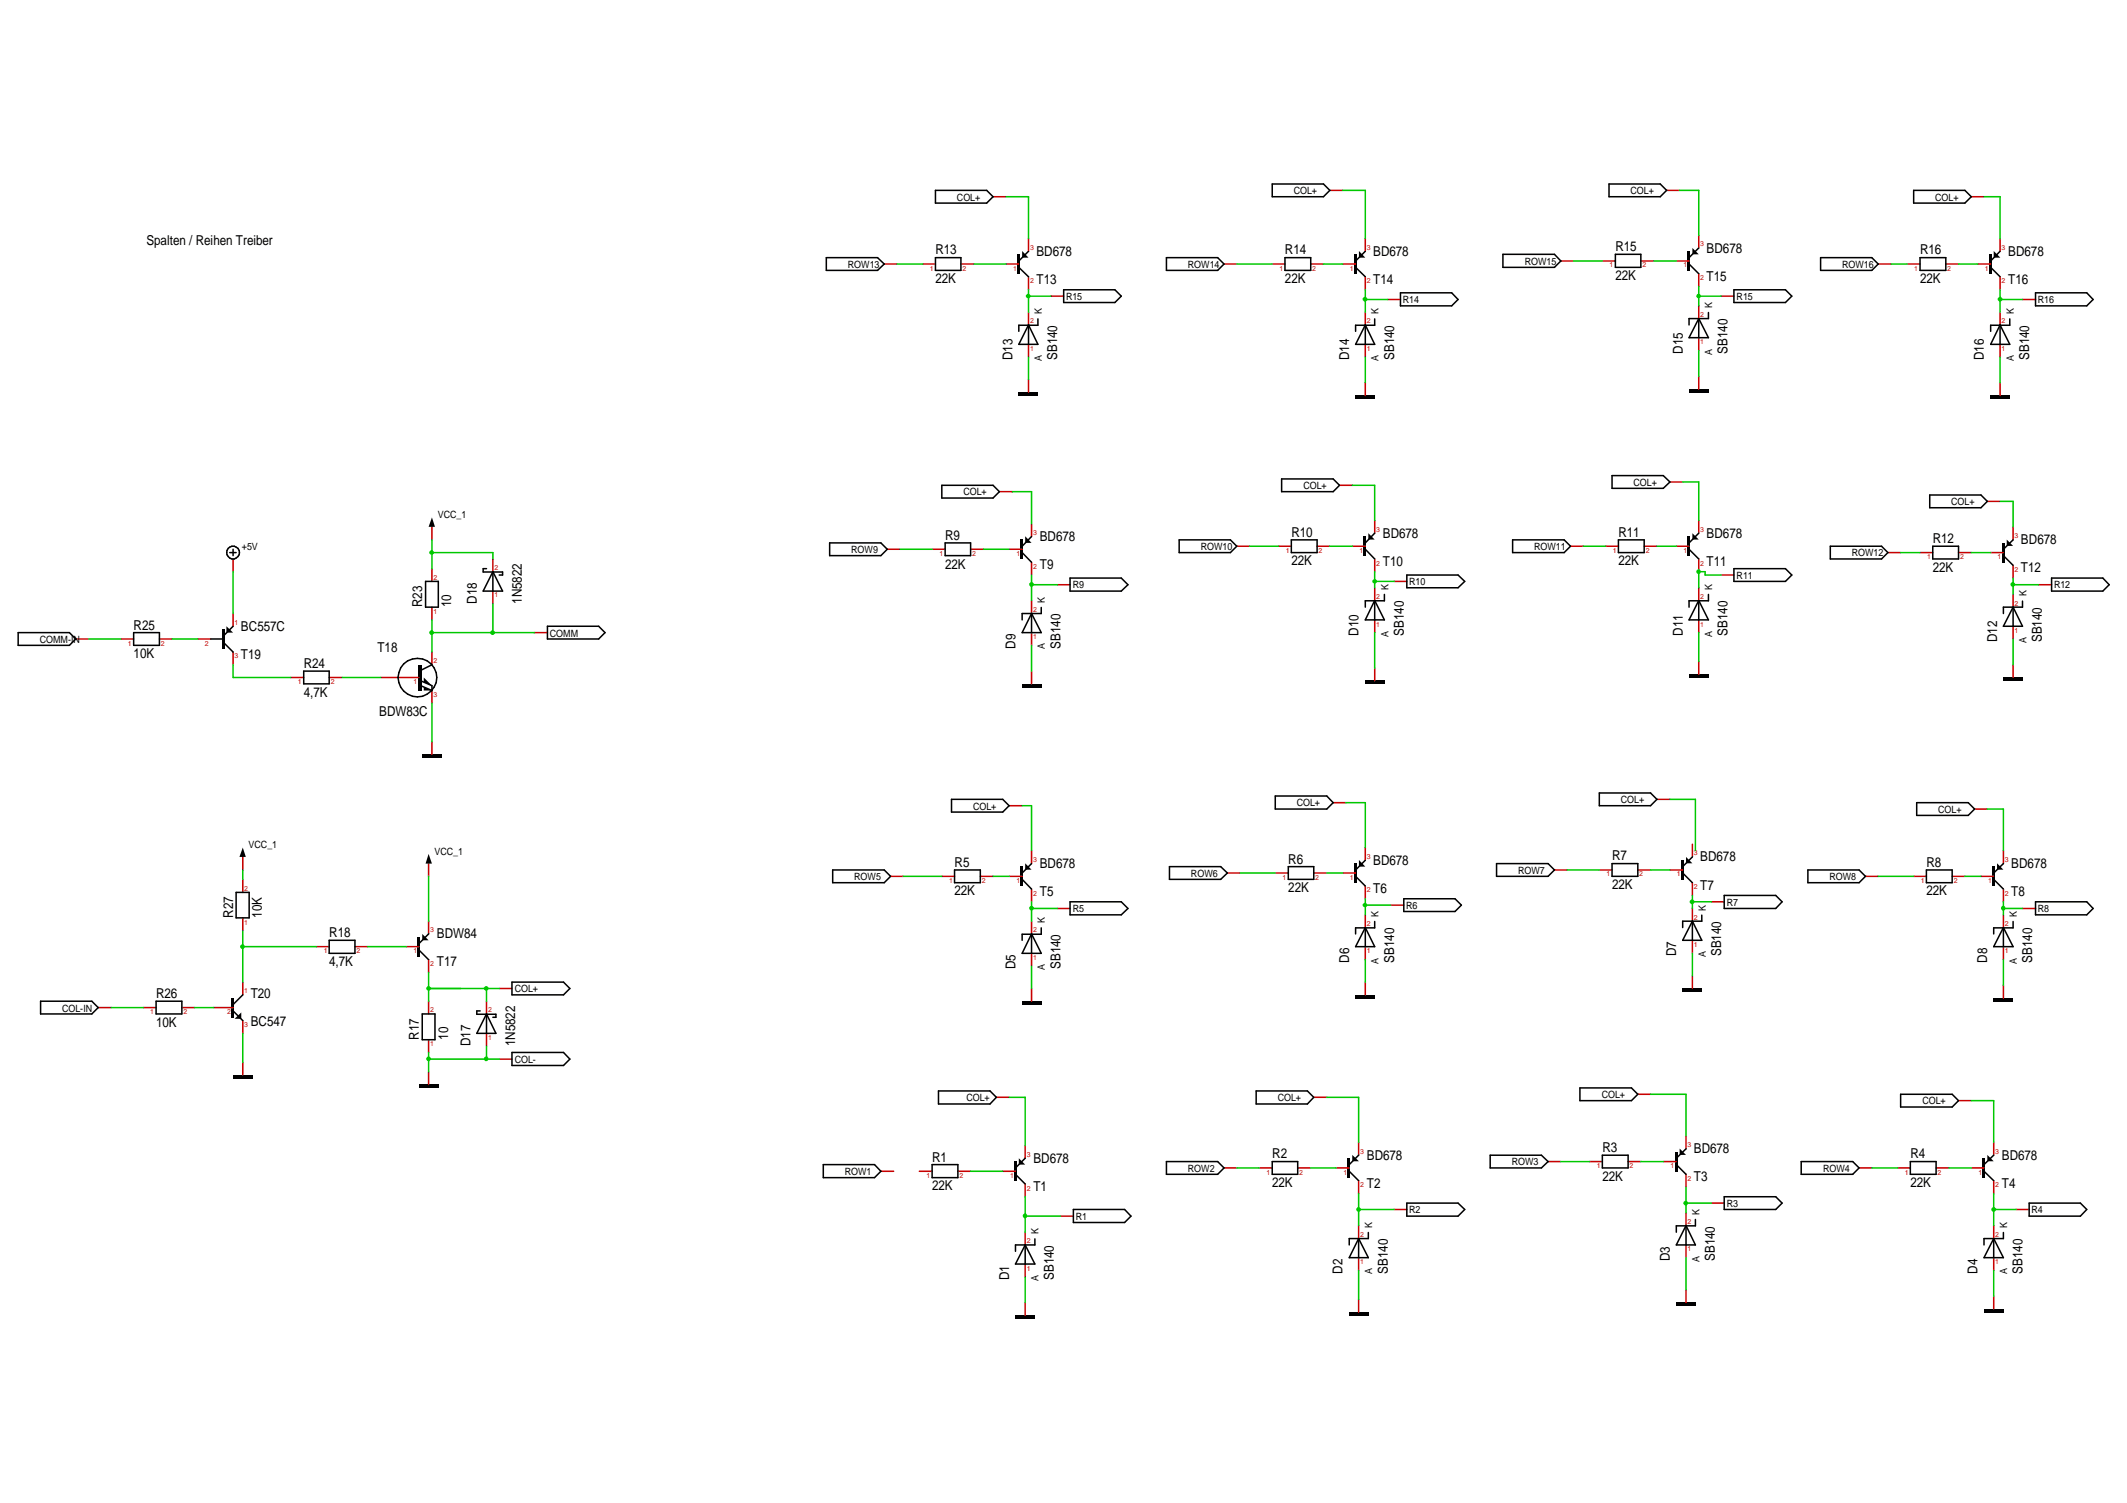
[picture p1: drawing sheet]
<svg xmlns="http://www.w3.org/2000/svg" width="297mm" height="210mm" viewBox="0 0 297 210" stroke-linecap="round" stroke-linejoin="round" font-family="sans-serif">
<path d="M33.9 119.7v1.8" fill="none" stroke="#c80000" stroke-width=".21"/>
<path d="M33.9 118.4l.4 1.3h-.9z" fill="#000001"/>
<path d="M10.6 89.2h1.8M33.9 122.8v1.8M33.9 128.2v1.8M13.7 140.7h1.8" fill="none" stroke="#c80000" stroke-width=".21"/>
<path d="M2.5 88.3h7.2l.9 .9-.9 .9h-7.2zM5.7 139.8h7.1l.9 .9-.9 .9h-7.1zM33 124.6h1.8v3.6h-1.8z" fill="none" stroke="#000001" stroke-width=".21"/>
<path d="M32.6 150.1h2.6v.5h-2.6z" fill-rule="evenodd" fill="#000001"/>
<path d="M32.6 78.1v1.7M16.9 89.2h1.8M22.3 89.2h1.7M33.9 137.2v1.7M20 140.7h1.8M25.4 140.7h1.8M29.8 140.7h2.8M33.9 142.5v1.8M33.9 148.3v1.8" fill="none" stroke="#c80000" stroke-width=".21"/>
<g fill="none" stroke="#000001" stroke-width=".21">
<path d="M32.1 77.2h.9M32.6 76.7v.9M18.7 88.3h3.6v1.8h-3.6zM21.8 139.8h3.6v1.8h-3.6z"/>
<circle cx="32.5" cy="77.2" r=".9"/>
</g>
<path d="M32.5 139.4v2.7" fill="none" stroke="#000001" stroke-width=".34"/>
<path d="M32.8 142.3l.9-.9v.9z" fill="#000001"/>
<path d="M33.9 138.9l-1.3 1.4M32.6 141.2l1.3 1.3" fill="none" stroke="#000001" stroke-width=".21"/>
<path d="M31.2 87.9v2.7" fill="none" stroke="#000001" stroke-width=".34"/>
<path d="M27.6 89.2h1.8M32.6 85.7v1.8M32.6 91.1v1.7" fill="none" stroke="#c80000" stroke-width=".21"/>
<path d="M31.6 87.5l1 .8h-1z" fill="#000001"/>
<path d="M29.4 89.2h1.8M31.2 89.7l1.4 1.4M32.6 87.5l-1.4 1.3M76.5 87.5h7.1l.9 .8-.9 .9h-7.1z" fill="none" stroke="#000001" stroke-width=".21"/>
<path d="M60.3 73.6v1.8M74.6 88.3h1.9" fill="none" stroke="#c80000" stroke-width=".21"/>
<g fill="#000001">
<path d="M60.3 72.3l.4 1.3h-.8z"/>
<path d="M59 105.4h2.7v.4h-2.7z" fill-rule="evenodd"/>
</g>
<path d="M60.3 79.4v1.8M68.8 78.1v1.7M40.6 94.6h1.8M46 94.6h1.8M60.3 84.8v1.8M68.8 82.5v1.8M60.3 103.6v1.8" fill="none" stroke="#c80000" stroke-width=".21"/>
<path d="M67.9 79.4h-.4v.5h2.7v.4h-.5M68.8 79.8l1.4 2.7h-2.7zM68.8 79.8v2.7M42.4 93.7h3.6v1.8h-3.6zM59.4 81.2h1.8v3.6h-1.8z" fill="none" stroke="#000001" stroke-width=".21"/>
<path d="M58.3 92.8h.6v3.6h-.6z" fill-rule="evenodd" fill="#000001"/>
<path d="M53.2 94.6h5.3M60.3 91.1v1.7M60.3 96.4v1.8" fill="none" stroke="#c80000" stroke-width=".21"/>
<circle cx="58.3" cy="94.6" r="2.71" fill="none" stroke="#000001" stroke-width=".21"/>
<g fill="#000001">
<path d="M59.2 96l1.1 .4h-1.1z"/>
<path d="M59.2 94.6l1.1 1.2-1.1-.5z"/>
</g>
<path d="M58.8 95.1l1.5 .7v.6l-1.5-.6M60.3 92.8l-1.4 .8M46 131.3h3.6v1.8h-3.6zM71.5 147h7.2l.9 .9-.9 .9h-7.2z" fill="none" stroke="#000001" stroke-width=".21"/>
<path d="M44.2 132.2h1.8M49.6 132.2h1.7M59.9 120.6v1.8M69.7 147.9h1.8" fill="none" stroke="#c80000" stroke-width=".21"/>
<path d="M59.9 119.3l.4 1.3h-.9z" fill="#000001"/>
<g fill="none" stroke="#c80000" stroke-width=".21">
<path d="M123.5 36.9h1.8M138.7 27.5h1.8M170.9 36.9h1.8M185.7 26.6h1.8M218 36.4h1.7M232.7 26.6h1.8M262.3 36.9h1.8M275.3 27.5h1.8M146.8 41.4h1.7M193.8 41.8h1.8M240.4 41.4h1.7M282.4 41.8h1.9"/>
<path d="M123.9 76.7h1.8M139.6 68.7h1.8M172.7 76.3h1.8M187.1 67.8h1.7M219.3 76.3h1.8M233.2 67.3h1.8M263.6 77.2h1.8M277.5 70h1.8M147.7 81.7h1.7M194.7 81.2h1.8M240.4 80.3h1.7M284.7 81.7h1.8"/>
<path d="M140.9 112.5h1.8M186.2 112.1h1.8M231.4 111.6h1.8M275.8 113h1.7M59.9 139.8v1.8M67.9 139.8v1.8M69.7 138h1.8M124.4 122.4h1.7M147.7 126.9h1.7M171.4 121.9h1.8M194.2 126.4h1.8M217.1 121.5h1.8"/>
<path d="M239 125.9h1.8M260.5 122.4h1.8M282.4 126.9h1.9M59.9 145.2v1.8M67.9 144.3v1.8M139.1 153.2h1.8M183.5 153.2h1.8M228.7 152.8h1.8M273.5 153.7h1.8M123 163.6h1.8M148.1 169.8h1.8M170.9 163.1h1.8"/>
<path d="M194.7 168.9h1.8M216.2 162.2h1.8M239 168h1.8M259.6 163.1h1.8M281.6 168.9h1.8"/>
</g>
<g fill="none" stroke="#000001" stroke-width=".21">
<path d="M115.4 36h7.2l.9 .9-.9 .9h-7.2zM130.6 26.6h7.2l.9 .9-.9 .9h-7.2zM162.9 36h7.1l.9 .9-.9 .9h-7.1zM177.7 25.7h7.1l.9 .9-.9 .9h-7.1zM209.9 35.5h7.2l.9 .9-.9 .9h-7.2zM224.7 25.7h7.2l.8 .9-.8 .9h-7.2zM254.3 36h7.1l.9 .9-.9 .9h-7.1zM267.2 26.6h7.2l.9 .9-.9 .9h-7.2zM148.5 40.5h7.2l.9 .9-.9 .8h-7.2zM195.6 40.9h7.1l.9 .9-.9 .9h-7.1zM242.1 40.5h7.2l.9 .9-.9 .8h-7.2zM284.3 40.9h7.1l.9 .9-.9 .9h-7.1z"/>
<path d="M115.9 75.8h7.1l.9 .9-.9 .9h-7.1zM131.5 67.8h7.2l.9 .9-.9 .9h-7.2zM164.7 75.4h7.1l.9 .9-.9 .9h-7.1zM179 66.9h7.2l.9 .9-.9 .9h-7.2zM211.2 75.4h7.2l.9 .9-.9 .9h-7.2zM225.1 66.4h7.2l.9 .9-.9 .9h-7.2zM242.1 79.4h7.2l.9 .9-.9 .9h-7.2zM255.6 76.3h7.2l.8 .9-.8 .9h-7.2zM269.5 69.1h7.1l.9 .9-.9 .9h-7.1zM149.4 80.7h7.2l.9 1-.9 .8h-7.2zM196.5 80.3h7.1l1 .9-1 .9h-7.1zM286.5 80.7h7.2l.9 1-.9 .8h-7.2z"/>
<path d="M132.9 111.6h7.1l.9 .9-.9 .9h-7.1zM178.1 111.2h7.2l.9 .9-.9 .9h-7.2zM223.3 110.7h7.2l.9 .9-.9 .9h-7.2zM267.7 112.1h7.2l.9 .9-.9 .9h-7.2zM71.5 137.2h7.2l.9 .8-.9 .9h-7.2zM116.3 121.5h7.2l.9 .9-.9 .9h-7.2zM149.4 125.9h7.2l.9 1-.9 .9h-7.2zM163.3 121h7.2l.9 .9-.9 .9h-7.2zM196 125.5h7.2l.9 .9-.9 .9h-7.2zM209 120.6h7.2l.9 .9-.9 .9h-7.2zM240.8 125.1h7.2l.9 .8-.9 1h-7.2zM252.5 121.5h7.1l.9 .9-.9 .9h-7.1z"/>
<path d="M284.3 125.9h7.1l.9 1-.9 .9h-7.1zM59 141.6h1.7v3.6h-1.7zM67.1 141.2h-.5v.4h2.7v.5h-.5M67.9 141.6l1.4 2.7h-2.7zM67.9 141.6v2.7M131.1 152.4h7.2l.8 .8-.8 1h-7.2zM175.4 152.4h7.2l.9 .8-.9 1h-7.2zM220.6 151.9h7.2l.9 .9-.9 .9h-7.2zM265.4 152.8h7.2l.9 .9-.9 .9h-7.2zM115 162.6h7.1l.9 1-.9 .9h-7.1zM149.9 168.9h7.2l.8 .9-.8 .9h-7.2zM162.9 162.2h7.1l.9 .9-.9 .9h-7.1z"/>
<path d="M196.5 168h7.1l1 .9-1 .9h-7.1zM208.1 161.3h7.2l.9 .9-.9 .9h-7.2zM240.8 167.1h7.2l.9 .9-.9 .9h-7.2zM251.5 162.2h7.2l.9 .9-.9 .9h-7.2zM283.4 168h7.1l.9 .9-.9 .9h-7.1z"/>
</g>
<path d="M58.5 151.5h2.7v.4h-2.7z" fill-rule="evenodd" fill="#000001"/>
<path d="M56.7 132.2h1.8M59.9 128.7v1.7M59.9 134v1.8M59.9 149.7v1.8" fill="none" stroke="#c80000" stroke-width=".21"/>
<path d="M58.5 130.9v2.7" fill="none" stroke="#000001" stroke-width=".34"/>
<path d="M58.5 132.7l1.4 1.3M59.9 130.4l-1.4 1.4" fill="none" stroke="#000001" stroke-width=".21"/>
<path d="M59 130.4l.9 .9h-.9z" fill="#000001"/>
<g fill="none" stroke="#c80000" stroke-width=".21">
<path d="M128.9 36.9h1.7M134.2 36.9h1.8M177.7 36.9h1.7M183 36.9h1.8M223.8 36.4h1.8M229.1 36.4h1.9M266.4 36.9h1.7M271.7 36.9h1.8M130.2 76.7h1.8M135.5 76.7h1.9M178.6 76.3h1.7M183.9 76.3h1.8"/>
<path d="M224.2 76.3h1.8M229.6 76.3h1.8M268.1 77.2h1.8M273.5 77.2h1.8M131.5 122.4h1.8M136.9 122.4h1.8M178.1 121.9h1.8M183.5 121.9h1.8M223.3 121.5h1.8M228.7 121.5h1.8M267.2 122.4h1.8M272.6 122.4h1.8"/>
<path d="M128.4 163.6h1.8M133.8 163.6h1.7M175.8 163.1h1.9M181.2 163.1h1.8M222 162.2h1.8M227.4 162.2h1.7M265 163.1h1.8M270.4 163.1h1.8"/>
</g>
<g fill="none" stroke="#000001" stroke-width=".21">
<path d="M130.6 36h3.6v1.8h-3.6zM179.4 36h3.6v1.8h-3.6zM225.6 35.5h3.5v1.8h-3.5zM268.1 36h3.6v1.8h-3.6zM132 75.8h3.5v1.8h-3.5zM180.3 75.4h3.6v1.8h-3.6zM226 75.4h3.6v1.8h-3.6zM269.9 76.3h3.6v1.8h-3.6zM133.3 121.5h3.6v1.8h-3.6zM179.9 121h3.6v1.8h-3.6zM225.1 120.6h3.6v1.8h-3.6zM269 121.5h3.6v1.8h-3.6z"/>
<path d="M130.2 162.6h3.6v1.9h-3.6zM177.7 162.2h3.5v1.8h-3.5zM223.8 161.3h3.6v1.8h-3.6zM266.8 162.2h3.6v1.8h-3.6z"/>
</g>
<path d="M141.8 183.7h2.7v.4h-2.7z" fill-rule="evenodd" fill="#000001"/>
<path d="M143.2 181.9v1.8M189.7 181.5v1.8" fill="none" stroke="#c80000" stroke-width=".21"/>
<path d="M188.4 183.5h2.7" fill="none" stroke="#000001" stroke-width=".42"/>
<path d="M234.1 181.9h2.7v.5h-2.7z" fill-rule="evenodd" fill="#000001"/>
<path d="M235.5 180.1v1.8" fill="none" stroke="#c80000" stroke-width=".21"/>
<path d="M277.1 182.8h2.7v.5h-2.7z" fill-rule="evenodd" fill="#000001"/>
<path d="M279.3 53.4v1.8M278.4 181v1.8" fill="none" stroke="#c80000" stroke-width=".21"/>
<path d="M278 55.5h2.7" fill="none" stroke="#000001" stroke-width=".42"/>
<path d="M279.8 94.6h2.6v.5h-2.6z" fill-rule="evenodd" fill="#000001"/>
<path d="M281.1 92.8v1.8M236.3 136.3v1.7M279.8 137.6v1.8" fill="none" stroke="#c80000" stroke-width=".21"/>
<path d="M235 138.3h2.7M278.4 139.6h2.7" fill="none" stroke="#000001" stroke-width=".42"/>
<path d="M189.3 138.9h2.7v.5h-2.7z" fill-rule="evenodd" fill="#000001"/>
<path d="M190.7 137.2v1.7" fill="none" stroke="#c80000" stroke-width=".21"/>
<path d="M142.7 139.8h2.7v.5h-2.7z" fill-rule="evenodd" fill="#000001"/>
<path d="M192 93.3v1.8M237.2 92.4v1.8M144.1 138v1.8" fill="none" stroke="#c80000" stroke-width=".21"/>
<path d="M190.7 95.3h2.6M235.9 94.4h2.7" fill="none" stroke="#000001" stroke-width=".42"/>
<path d="M142.7 95.5h2.7v.5h-2.7z" fill-rule="evenodd" fill="#000001"/>
<path d="M190.7 53.4v1.8M237.2 52.5v1.9M144.1 93.7v1.8" fill="none" stroke="#c80000" stroke-width=".21"/>
<path d="M189.3 55.5h2.7M235.9 54.6h2.7" fill="none" stroke="#000001" stroke-width=".42"/>
<path d="M142.3 54.8h2.6v.4h-2.6z" fill-rule="evenodd" fill="#000001"/>
<g fill="none" stroke="#c80000" stroke-width=".21">
<path d="M276.2 36.9h1.8M279.3 33.3v1.8M279.3 38.7v1.8M143.6 43.6v1.8M143.6 48.1v1.8M143.6 53v1.8M190.7 43.6v1.8M190.7 48.1v1.8M237.2 42.7v1.8M237.2 47.2v1.8M279.3 43.6v1.8M279.3 48.1v1.8"/>
<path d="M144.1 83.9v1.8M144.1 88.3v1.8M192 82.1v1.8M192 86.6v1.7M237.2 82.1v1.8M237.2 86.6v1.7M281.1 83v1.8M281.1 87.5v1.7M144.1 128.7v1.7M144.1 133.1v1.8M190.7 127.8v1.7M190.7 132.2v1.8"/>
<path d="M236.3 126.9v1.8M236.3 131.3v1.8M279.8 127.8v1.7M279.8 132.2v1.8M143.2 172.1v1.8M143.2 176.5v1.9M189.7 171.2v1.8M189.7 175.6v1.8M235.5 169.4v1.8M235.5 173.9v1.7M278.4 171.2v1.8M278.4 175.6v1.8"/>
</g>
<g fill="none" stroke="#000001" stroke-width=".21">
<path d="M278 37.3l1.3 1.4M279.3 35.1l-1.3 1.3M143.6 45.4l1.3 2.7h-2.6zM143.6 45.4v2.7M144.9 44.5v.9h-2.6v.9M190.7 45.4l1.3 2.7h-2.7zM190.7 45.4v2.7M192 44.5v.9h-2.7v.9M237.2 44.5l1.4 2.7h-2.7zM237.2 44.5v2.7M238.6 43.6v.9h-2.7v.9M279.3 45.4l1.4 2.7h-2.7z"/>
<path d="M279.3 45.4v2.7M280.7 44.5v.9h-2.7v.9M144.1 85.7l1.3 2.6h-2.7zM144.1 85.7v2.6M145.4 84.8v.9h-2.7v.9M192 83.9v2.7M192 83.9l1.3 2.7h-2.6zM193.3 83v.9h-2.6v.9M237.2 83.9v2.7M237.2 83.9l1.4 2.7h-2.7zM238.6 83v.9h-2.7v.9M281.1 84.8l1.3 2.7h-2.6z"/>
<path d="M281.1 84.8v2.7M282.4 83.9v.9h-2.6v.9M144.1 130.4v2.7M144.1 130.4l1.3 2.7h-2.7zM145.4 129.6v.9h-2.7v.8M190.7 129.5v2.7M190.7 129.5l1.3 2.7h-2.7zM192 128.7v.9h-2.7v.8M236.3 128.7l1.4 2.6h-2.7zM236.3 128.7v2.6M237.7 127.8v.9h-2.7v.8M279.8 129.5v2.7"/>
<path d="M279.8 129.5l1.3 2.7h-2.7zM281.1 128.7v.9h-2.7v.8M143.2 173.9l1.3 2.6h-2.7zM143.2 173.9v2.6M144.5 173v.9h-2.7v.9M189.7 173l1.4 2.6h-2.7zM189.7 173v2.6M191.1 172.1v.9h-2.7v.9M235.5 171.2l1.3 2.7h-2.7zM235.5 171.2v2.7M236.8 170.3v.9h-2.7v.9M278.4 173v2.6"/>
<path d="M278.4 173l1.4 2.6h-2.7zM279.8 172.1v.9h-2.7v.9"/>
</g>
<path d="M278 35.5v2.7" fill="none" stroke="#000001" stroke-width=".34"/>
<path d="M278.4 35.1l1 .9h-1z" fill="#000001"/>
<path d="M235.9 35.1v2.7" fill="none" stroke="#000001" stroke-width=".38"/>
<path d="M234.1 36.4h1.8M237.2 32.9v1.7M237.2 38.2v1.8" fill="none" stroke="#c80000" stroke-width=".21"/>
<path d="M235.9 36.9l1.3 1.3M237.2 34.6l-1.3 1.4" fill="none" stroke="#000001" stroke-width=".21"/>
<path d="M236.3 34.6l.9 .9h-.9z" fill="#000001"/>
<path d="M189.3 35.5v2.7" fill="none" stroke="#000001" stroke-width=".34"/>
<path d="M187.5 36.9h1.8M190.7 33.3v1.8M190.7 38.7v1.8" fill="none" stroke="#c80000" stroke-width=".21"/>
<path d="M189.3 37.3l1.4 1.4M190.7 35.1l-1.4 1.3" fill="none" stroke="#000001" stroke-width=".21"/>
<path d="M189.8 35.1l.9 .9h-.9z" fill="#000001"/>
<path d="M142.3 35.5v2.7" fill="none" stroke="#000001" stroke-width=".38"/>
<path d="M140.5 36.9h1.8M143.6 33.3v1.8M143.6 38.7v1.8" fill="none" stroke="#c80000" stroke-width=".21"/>
<path d="M142.3 37.3l1.3 1.4M143.6 35.1l-1.3 1.3" fill="none" stroke="#000001" stroke-width=".21"/>
<path d="M142.7 35.1l.9 .9h-.9z" fill="#000001"/>
<path d="M279.8 75.8v2.7" fill="none" stroke="#000001" stroke-width=".38"/>
<path d="M278 77.2h1.8M281.1 73.6v1.8M281.1 79v1.7" fill="none" stroke="#c80000" stroke-width=".21"/>
<path d="M279.8 77.6l1.3 1.4M281.1 75.4l-1.3 1.3" fill="none" stroke="#000001" stroke-width=".21"/>
<path d="M280.2 75.4l.9 .8h-.9z" fill="#000001"/>
<path d="M235.9 74.9v2.7" fill="none" stroke="#000001" stroke-width=".38"/>
<path d="M234.1 76.3h1.8M237.2 72.7v1.8M237.2 78.1v1.7" fill="none" stroke="#c80000" stroke-width=".21"/>
<path d="M235.9 76.7l1.3 1.4M237.2 74.5l-1.3 1.3" fill="none" stroke="#000001" stroke-width=".21"/>
<path d="M236.3 74.5l.9 .9h-.9z" fill="#000001"/>
<path d="M190.6 74.9v2.7" fill="none" stroke="#000001" stroke-width=".34"/>
<path d="M188.8 76.3h1.9M192 72.7v1.8M192 78.1v1.7" fill="none" stroke="#c80000" stroke-width=".21"/>
<path d="M190.7 76.7l1.3 1.4M192 74.5l-1.3 1.3" fill="none" stroke="#000001" stroke-width=".21"/>
<path d="M191.1 74.5l.9 .9h-.9z" fill="#000001"/>
<path d="M142.7 75.4v2.7" fill="none" stroke="#000001" stroke-width=".34"/>
<path d="M140.9 76.7h1.8M144.1 73.2v1.7M144.1 78.5v1.8" fill="none" stroke="#c80000" stroke-width=".21"/>
<path d="M142.7 77.2l1.4 1.3M144.1 74.9l-1.4 1.4" fill="none" stroke="#000001" stroke-width=".21"/>
<path d="M143.2 74.9l.9 .9h-.9z" fill="#000001"/>
<path d="M278.4 121v2.7" fill="none" stroke="#000001" stroke-width=".34"/>
<path d="M279.8 118.8v1.8M276.6 122.4h1.8M279.8 124.2v1.7" fill="none" stroke="#c80000" stroke-width=".21"/>
<path d="M278.4 122.8l1.4 1.4M279.8 120.6l-1.4 1.3" fill="none" stroke="#000001" stroke-width=".21"/>
<path d="M278.9 120.6l.9 .9h-.9z" fill="#000001"/>
<path d="M235 120.1v2.7" fill="none" stroke="#000001" stroke-width=".38"/>
<path d="M236.3 117.9v1.8M233.2 121.5h1.8M236.3 123.3v1.8" fill="none" stroke="#c80000" stroke-width=".21"/>
<path d="M236.3 119.7l-1.3 1.3M235 121.9l1.3 1.4" fill="none" stroke="#000001" stroke-width=".21"/>
<path d="M235.5 119.7l.8 .9h-.8z" fill="#000001"/>
<path d="M189.3 120.6v2.7" fill="none" stroke="#000001" stroke-width=".34"/>
<path d="M190.7 118.4v1.7M187.5 121.9h1.8M190.7 123.7v1.8" fill="none" stroke="#c80000" stroke-width=".21"/>
<path d="M189.3 122.4l1.4 1.3M190.7 120.1l-1.4 1.4" fill="none" stroke="#000001" stroke-width=".21"/>
<path d="M189.8 120.1l.9 .9h-.9z" fill="#000001"/>
<path d="M142.7 121v2.7" fill="none" stroke="#000001" stroke-width=".34"/>
<path d="M144.1 118.8v1.8M140.9 122.4h1.8M144.1 124.2v1.7" fill="none" stroke="#c80000" stroke-width=".21"/>
<path d="M142.7 122.8l1.4 1.4M144.1 120.6l-1.4 1.3" fill="none" stroke="#000001" stroke-width=".21"/>
<path d="M143.2 120.6l.9 .9h-.9z" fill="#000001"/>
<path d="M277.1 161.8v2.7" fill="none" stroke="#000001" stroke-width=".34"/>
<path d="M278.4 159.5v1.8M275.3 163.1h1.8M278.4 164.9v1.8" fill="none" stroke="#c80000" stroke-width=".21"/>
<path d="M277.1 163.6l1.3 1.3M278.4 161.3l-1.3 1.3" fill="none" stroke="#000001" stroke-width=".21"/>
<path d="M277.5 161.3l.9 .9h-.9z" fill="#000001"/>
<path d="M234.1 160.9v2.7" fill="none" stroke="#000001" stroke-width=".34"/>
<path d="M235.5 158.6v1.8M232.3 162.2h1.8M235.5 164v1.8" fill="none" stroke="#c80000" stroke-width=".21"/>
<path d="M234.1 162.6l1.4 1.4M235.5 160.4l-1.4 1.4" fill="none" stroke="#000001" stroke-width=".21"/>
<path d="M234.6 160.4l.9 .9h-.9z" fill="#000001"/>
<path d="M188.4 161.8v2.7" fill="none" stroke="#000001" stroke-width=".34"/>
<path d="M189.7 159.5v1.8M186.6 163.1h1.8M189.7 164.9v1.8" fill="none" stroke="#c80000" stroke-width=".21"/>
<path d="M188.4 163.6l1.3 1.3M189.7 161.3l-1.3 1.3" fill="none" stroke="#000001" stroke-width=".21"/>
<path d="M188.8 161.3l1 .9h-1z" fill="#000001"/>
<path d="M141.8 162.2v2.7" fill="none" stroke="#000001" stroke-width=".34"/>
<path d="M143.2 160v1.8M140 163.6h1.8M143.2 165.4v1.7" fill="none" stroke="#c80000" stroke-width=".21"/>
<path d="M141.8 164l1.4 1.4M143.2 161.8l-1.4 1.3" fill="none" stroke="#000001" stroke-width=".21"/>
<path d="M142.3 161.8l.9 .8h-.9z" fill="#000001"/>
<path d="M24 89.2h3.6M32.6 92.8v1.8h8M27.2 140.7h2.6" fill="none" stroke="#00c800" stroke-width=".21"/>
<circle cx="33.9" cy="132.2" r=".33" fill="#00c800"/>
<path d="M12.4 89.2h4.5M47.8 94.6h5.4M33.9 130v7.2M33.9 132.2h10.3M15.5 140.7h4.5" fill="none" stroke="#00c800" stroke-width=".21"/>
<circle cx="68.8" cy="88.3" r=".33" fill="#00c800"/>
<path d="M60.3 86.6v4.5M68.8 84.3v4h5.8" fill="none" stroke="#00c800" stroke-width=".21"/>
<circle cx="60.3" cy="88.3" r=".33" fill="#00c800"/>
<path d="M32.6 79.8v5.9M60.3 88.3h8.5" fill="none" stroke="#00c800" stroke-width=".21"/>
<circle cx="67.9" cy="147.9" r=".33" fill="#00c800"/>
<path d="M67.9 146.1v1.8h1.8" fill="none" stroke="#00c800" stroke-width=".21"/>
<circle cx="59.9" cy="147.9" r=".33" fill="#00c800"/>
<path d="M60.3 98.2v5.4M51.3 132.2h5.4M59.9 147v2.7M59.9 147.9h8" fill="none" stroke="#00c800" stroke-width=".21"/>
<circle cx="279.3" cy="41.8" r=".33" fill="#00c800"/>
<path d="M279.3 40.5v3.1M279.3 41.8h3.1" fill="none" stroke="#00c800" stroke-width=".21"/>
<circle cx="143.6" cy="41.3" r=".33" fill="#00c800"/>
<path d="M143.6 40.5v3.1M143.6 41.4h3.2" fill="none" stroke="#00c800" stroke-width=".21"/>
<circle cx="237.2" cy="41.3" r=".32" fill="#00c800"/>
<path d="M237.2 40v2.7M237.2 41.4h3.2" fill="none" stroke="#00c800" stroke-width=".21"/>
<circle cx="190.6" cy="41.8" r=".33" fill="#00c800"/>
<path d="M190.7 40.5v3.1M190.7 41.8h3.1M281.1 81.7h3.6" fill="none" stroke="#00c800" stroke-width=".21"/>
<circle cx="281.1" cy="81.6" r=".33" fill="#00c800"/>
<path d="M281.1 80.7v2.3" fill="none" stroke="#00c800" stroke-width=".21"/>
<circle cx="237.2" cy="79.8" r=".33" fill="#00c800"/>
<path d="M240.4 80.3h-2.3v-.5h-.9v2.3" fill="none" stroke="#00c800" stroke-width=".21"/>
<circle cx="192" cy="81.2" r=".33" fill="#00c800"/>
<path d="M192 79.8v2.3M192 81.2h2.7" fill="none" stroke="#00c800" stroke-width=".21"/>
<circle cx="144.1" cy="81.6" r=".33" fill="#00c800"/>
<path d="M144.1 80.3v3.6M144.1 81.7h3.6" fill="none" stroke="#00c800" stroke-width=".21"/>
<circle cx="279.7" cy="126.8" r=".33" fill="#00c800"/>
<path d="M279.8 125.9v1.9M279.8 126.9h2.6" fill="none" stroke="#00c800" stroke-width=".21"/>
<circle cx="236.3" cy="125.9" r=".33" fill="#00c800"/>
<path d="M236.3 125.1v1.8M236.3 125.9h2.7" fill="none" stroke="#00c800" stroke-width=".21"/>
<circle cx="190.6" cy="126.4" r=".33" fill="#00c800"/>
<path d="M190.7 125.5v2.3M190.7 126.4h3.5" fill="none" stroke="#00c800" stroke-width=".21"/>
<circle cx="144.1" cy="126.8" r=".33" fill="#00c800"/>
<path d="M144.1 125.9v2.8M144.1 126.9h3.6" fill="none" stroke="#00c800" stroke-width=".21"/>
<circle cx="278.4" cy="168.9" r=".33" fill="#00c800"/>
<path d="M278.4 166.7v4.5M278.4 168.9h3.2" fill="none" stroke="#00c800" stroke-width=".21"/>
<circle cx="235.4" cy="168" r=".33" fill="#00c800"/>
<path d="M235.5 165.8v3.6M235.5 168h3.5" fill="none" stroke="#00c800" stroke-width=".21"/>
<circle cx="189.7" cy="168.9" r=".33" fill="#00c800"/>
<path d="M189.7 166.7v4.5M189.7 168.9h5" fill="none" stroke="#00c800" stroke-width=".21"/>
<circle cx="143.1" cy="169.8" r=".33" fill="#00c800"/>
<g fill="none" stroke="#00c800" stroke-width=".21">
<path d="M125.3 36.9h3.6M136 36.9h4.5M172.7 36.9h5M184.8 36.9h2.7M219.7 36.4h4.1M231 36.4h3.1M264.1 36.9h2.3M273.5 36.9h2.7M125.7 76.7h4.5M137.4 76.7h3.5M174.5 76.3h4.1M185.7 76.3h3.1"/>
<path d="M221.1 76.3h3.1M231.4 76.3h2.7M265.4 77.2h2.7M275.3 77.2h2.7M126.1 122.4h5.4M138.7 122.4h2.2M173.2 121.9h4.9M185.3 121.9h2.2M218.9 121.5h4.4M230.5 121.5h2.7M262.3 122.4h4.9M274.4 122.4h2.2"/>
<path d="M135.5 163.6h4.5M143.2 167.1v5M143.2 169.8h4.9M172.7 163.1h3.1M183 163.1h3.6M218 162.2h4M229.1 162.2h3.2M261.4 163.1h3.6M272.2 163.1h3.1"/>
</g>
<circle cx="67.9" cy="138" r=".33" fill="#00c800"/>
<path d="M64.3 138h-4.4v1.8M69.7 138h-1.8v1.8" fill="none" stroke="#00c800" stroke-width=".21"/>
<circle cx="59.9" cy="138" r=".33" fill="#00c800"/>
<g fill="none" stroke="#00c800" stroke-width=".21">
<path d="M140.5 27.5h3.1v5.8M187.5 26.6h3.2v6.7M234.5 26.6h2.7v6.3M277.1 27.5h2.2v5.8M68.8 77.2v.9M141.4 68.7h2.7v4.5M188.8 67.8h3.2v4.9M235 67.3h2.2v5.4M279.3 70h1.8v3.6M142.7 112.5h1.4v6.3M188 112.1h2.7v6.3M233.2 111.6h3.6v7.2"/>
<path d="M277.5 113h2.3v5.8M33.9 121.5v1.3M59.9 135.8v2.2h8M140.9 153.2h2.3v6.8M185.3 153.2h4.4v6.3M230.5 152.8h5v5.8M275.3 153.7h3.1v5.8"/>
</g>
<circle cx="60.3" cy="77.2" r=".33" fill="#00c800"/>
<g fill="none" stroke="#00c800" stroke-width=".21">
<path d="M143.6 49.9v3.1M190.7 49.9v3.5M237.2 49v3.5M279.3 49.9v3.5M60.3 75.4v4M60.3 77.2h8.5M144.1 90.1v3.6M192 88.3v5M237.2 88.3v4.1M281.1 89.2v3.6M59.9 122.4v6.3M144.1 134.9v3.1"/>
<path d="M190.7 134v3.2M236.3 133.1v3.2M279.8 134v3.6M33.9 144.3v4M143.2 178.4v3.5M189.7 177.4v4.1M235.5 175.6v4.5M278.4 177.4v3.6"/>
</g>
<g font-size="1.9" fill="#000001">
<text x="20.4" y="34.2">Spalten / Reihen Treiber</text>
<text x="130.6" y="35.5">R13</text>
<text x="144.7" y="35.7">BD678</text>
<text x="179.4" y="35.5">R14</text>
<text x="191.8" y="35.7">BD678</text>
<text x="225.6" y="35.1">R15</text>
<text x="238.3" y="35.3">BD678</text>
<text x="268.1" y="35.5">R16</text>
<text x="280.5" y="35.7">BD678</text>
<text x="130.6" y="39.6">22K</text>
<text x="144.7" y="39.6">T13</text>
<text x="179.4" y="39.6">22K</text>
<text x="191.8" y="39.6">T14</text>
<text x="225.6" y="39.1">22K</text>
<text x="238.3" y="39.2">T15</text>
<text x="268.1" y="39.6">22K</text>
<text x="280.5" y="39.6">T16</text>
<text x="141.4" y="50.3" transform="rotate(-90 141.4 50.3)">D13</text>
<text x="147.7" y="50.3" transform="rotate(-90 147.7 50.3)">SB140</text>
<text x="188.4" y="50.3" transform="rotate(-90 188.4 50.3)">D14</text>
<text x="194.7" y="50.3" transform="rotate(-90 194.7 50.3)">SB140</text>
<text x="235" y="49.4" transform="rotate(-90 235 49.4)">D15</text>
<text x="241.3" y="49.4" transform="rotate(-90 241.3 49.4)">SB140</text>
<text x="277.1" y="50.3" transform="rotate(-90 277.1 50.3)">D16</text>
<text x="283.4" y="50.3" transform="rotate(-90 283.4 50.3)">SB140</text>
<text x="132" y="75.4">R9</text>
<text x="145.2" y="75.6">BD678</text>
<text x="180.3" y="74.9">R10</text>
<text x="193.1" y="75.1">BD678</text>
<text x="226" y="74.9">R11</text>
<text x="238.3" y="75.1">BD678</text>
<text x="269.9" y="75.8">R12</text>
<text x="282.2" y="76">BD678</text>
<text x="132" y="79.4">22K</text>
<text x="145.2" y="79.5">T9</text>
<text x="180.3" y="79">22K</text>
<text x="193.1" y="79">T10</text>
<text x="226" y="79">22K</text>
<text x="238.3" y="79">T11</text>
<text x="269.9" y="79.8">22K</text>
<text x="282.2" y="79.9">T12</text>
<text x="18.7" y="87.9">R25</text>
<text x="33.7" y="88.1">BC557C</text>
<text x="59" y="84.8" transform="rotate(-90 59 84.8)">R23</text>
<text x="63" y="84.8" transform="rotate(-90 63 84.8)">10</text>
<text x="66.6" y="84.3" transform="rotate(-90 66.6 84.3)">D18</text>
<text x="72.9" y="84.3" transform="rotate(-90 72.9 84.3)">1N5822</text>
<text x="189.7" y="88.8" transform="rotate(-90 189.7 88.8)">D10</text>
<text x="196" y="88.8" transform="rotate(-90 196 88.8)">SB140</text>
<text x="235" y="88.8" transform="rotate(-90 235 88.8)">D11</text>
<text x="241.3" y="88.8" transform="rotate(-90 241.3 88.8)">SB140</text>
<text x="278.9" y="89.7" transform="rotate(-90 278.9 89.7)">D12</text>
<text x="285.2" y="89.7" transform="rotate(-90 285.2 89.7)">SB140</text>
<text x="18.7" y="91.9">10K</text>
<text x="33.7" y="92">T19</text>
<text x="42.4" y="93.3">R24</text>
<text x="52.7" y="91.1">T18</text>
<text x="141.8" y="90.6" transform="rotate(-90 141.8 90.6)">D9</text>
<text x="148.1" y="90.6" transform="rotate(-90 148.1 90.6)">SB140</text>
<text x="42.4" y="97.3">4,7K</text>
<text x="53" y="100">BDW83C</text>
<text x="133.3" y="125.1">22K</text>
<text x="133.3" y="121">R5</text>
<text x="145.2" y="125.1">T5</text>
<text x="145.2" y="121.2">BD678</text>
<text x="179.9" y="124.6">22K</text>
<text x="179.9" y="120.6">R6</text>
<text x="191.8" y="124.7">T6</text>
<text x="191.8" y="120.8">BD678</text>
<text x="225.1" y="124.2">22K</text>
<text x="225.1" y="120.1">R7</text>
<text x="237.4" y="124.2">T7</text>
<text x="237.4" y="120.3">BD678</text>
<text x="269" y="125.1">22K</text>
<text x="269" y="121">R8</text>
<text x="280.9" y="125.1">T8</text>
<text x="280.9" y="121.2">BD678</text>
<text x="32.6" y="128.2" transform="rotate(-90 32.6 128.2)">R27</text>
<text x="36.6" y="128.2" transform="rotate(-90 36.6 128.2)">10K</text>
<text x="46" y="130.9">R18</text>
<text x="61" y="131.1">BDW84</text>
<text x="46" y="134.9">4,7K</text>
<text x="61" y="135">T17</text>
<text x="141.8" y="135.3" transform="rotate(-90 141.8 135.3)">D5</text>
<text x="148.1" y="135.3" transform="rotate(-90 148.1 135.3)">SB140</text>
<text x="188.4" y="134.5" transform="rotate(-90 188.4 134.5)">D6</text>
<text x="194.7" y="134.5" transform="rotate(-90 194.7 134.5)">SB140</text>
<text x="234.1" y="133.6" transform="rotate(-90 234.1 133.6)">D7</text>
<text x="240.4" y="133.6" transform="rotate(-90 240.4 133.6)">SB140</text>
<text x="277.5" y="134.5" transform="rotate(-90 277.5 134.5)">D8</text>
<text x="283.8" y="134.5" transform="rotate(-90 283.8 134.5)">SB140</text>
<text x="21.8" y="143.4">10K</text>
<text x="21.8" y="139.4">R26</text>
<text x="35" y="139.4">T20</text>
<text x="35" y="143.3">BC547</text>
<text x="58.5" y="145.2" transform="rotate(-90 58.5 145.2)">R17</text>
<text x="62.6" y="145.2" transform="rotate(-90 62.6 145.2)">10</text>
<text x="65.7" y="146.1" transform="rotate(-90 65.7 146.1)">D17</text>
<text x="72" y="146.1" transform="rotate(-90 72 146.1)">1N5822</text>
<text x="177.7" y="161.8">R2</text>
<text x="190.9" y="162">BD678</text>
<text x="223.8" y="160.9">R3</text>
<text x="236.6" y="161">BD678</text>
<text x="266.8" y="161.8">R4</text>
<text x="279.6" y="162">BD678</text>
<text x="130.2" y="166.2">22K</text>
<text x="130.2" y="162.2">R1</text>
<text x="144.3" y="166.3">T1</text>
<text x="144.3" y="162.4">BD678</text>
<text x="177.7" y="165.8">22K</text>
<text x="190.9" y="165.9">T2</text>
<text x="223.8" y="164.9">22K</text>
<text x="236.6" y="165">T3</text>
<text x="266.8" y="165.8">22K</text>
<text x="279.6" y="165.9">T4</text>
<text x="140.9" y="178.8" transform="rotate(-90 140.9 178.8)">D1</text>
<text x="147.2" y="178.8" transform="rotate(-90 147.2 178.8)">SB140</text>
<text x="187.5" y="177.9" transform="rotate(-90 187.5 177.9)">D2</text>
<text x="193.8" y="177.9" transform="rotate(-90 193.8 177.9)">SB140</text>
<text x="233.2" y="176.1" transform="rotate(-90 233.2 176.1)">D3</text>
<text x="239.5" y="176.1" transform="rotate(-90 239.5 176.1)">SB140</text>
<text x="276.2" y="177.9" transform="rotate(-90 276.2 177.9)">D4</text>
<text x="282.4" y="177.9" transform="rotate(-90 282.4 177.9)">SB140</text>
</g>
<g font-size="1.4" fill="#000001">
<text x="133.6" y="28">COL+</text>
<text x="180.7" y="27.1">COL+</text>
<text x="227.7" y="27.1">COL+</text>
<text x="270.3" y="28">COL+</text>
<text x="118.4" y="37.4">ROW13</text>
<text x="148.9" y="41.9">R15</text>
<text x="165.9" y="37.4">ROW14</text>
<text x="212.9" y="37">ROW15</text>
<text x="242.5" y="41.9">R15</text>
<text x="257.3" y="37.4">ROW16</text>
<text x="145.5" y="43.9" transform="rotate(-90 145.5 43.9)">K</text>
<text x="192.5" y="43.9" transform="rotate(-90 192.5 43.9)">K</text>
<text x="195.9" y="42.3">R14</text>
<text x="239.1" y="43" transform="rotate(-90 239.1 43)">K</text>
<text x="281.2" y="43.9" transform="rotate(-90 281.2 43.9)">K</text>
<text x="284.6" y="42.3">R16</text>
<text x="145.5" y="50.4" transform="rotate(-90 145.5 50.4)">A</text>
<text x="192.5" y="50.4" transform="rotate(-90 192.5 50.4)">A</text>
<text x="239.1" y="49.5" transform="rotate(-90 239.1 49.5)">A</text>
<text x="281.2" y="50.4" transform="rotate(-90 281.2 50.4)">A</text>
<text x="134.5" y="69.2">COL+</text>
<text x="182" y="68.3">COL+</text>
<text x="228.1" y="67.9">COL+</text>
<text x="272.5" y="70.5">COL+</text>
<text x="33.8" y="76.8">+5V</text>
<text x="61.1" y="72.3">VCC_1</text>
<text x="118.9" y="77.3">ROW9</text>
<text x="167.7" y="76.8">ROW10</text>
<text x="214.2" y="76.8">ROW11</text>
<text x="258.6" y="77.7">ROW12</text>
<text x="149.8" y="82.2">R9</text>
<text x="193.9" y="82.4" transform="rotate(-90 193.9 82.4)">K</text>
<text x="196.8" y="81.7">R10</text>
<text x="239.1" y="82.4" transform="rotate(-90 239.1 82.4)">K</text>
<text x="242.5" y="80.8">R11</text>
<text x="283" y="83.3" transform="rotate(-90 283 83.3)">K</text>
<text x="286.8" y="82.2">R12</text>
<text x="5.5" y="89.8">COMM-IN</text>
<text x="76.8" y="88.9">COMM</text>
<text x="145.9" y="84.2" transform="rotate(-90 145.9 84.2)">K</text>
<text x="193.9" y="88.9" transform="rotate(-90 193.9 88.9)">A</text>
<text x="239.1" y="88.9" transform="rotate(-90 239.1 88.9)">A</text>
<text x="283" y="89.8" transform="rotate(-90 283 89.8)">A</text>
<text x="145.9" y="90.7" transform="rotate(-90 145.9 90.7)">A</text>
<text x="135.9" y="113.1">COL+</text>
<text x="181.1" y="112.6">COL+</text>
<text x="226.4" y="112.2">COL+</text>
<text x="270.7" y="113.5">COL+</text>
<text x="34.7" y="118.4">VCC_1</text>
<text x="60.7" y="119.3">VCC_1</text>
<text x="119.3" y="122.9">ROW5</text>
<text x="166.3" y="122.5">ROW6</text>
<text x="212" y="122">ROW7</text>
<text x="255.5" y="122.9">ROW8</text>
<text x="145.9" y="128.9" transform="rotate(-90 145.9 128.9)">K</text>
<text x="149.8" y="127.4">R5</text>
<text x="192.5" y="128.1" transform="rotate(-90 192.5 128.1)">K</text>
<text x="196.4" y="126.9">R6</text>
<text x="238.2" y="127.2" transform="rotate(-90 238.2 127.2)">K</text>
<text x="241.2" y="126.5">R7</text>
<text x="281.6" y="128.1" transform="rotate(-90 281.6 128.1)">K</text>
<text x="284.6" y="127.4">R8</text>
<text x="145.9" y="135.5" transform="rotate(-90 145.9 135.5)">A</text>
<text x="192.5" y="134.6" transform="rotate(-90 192.5 134.6)">A</text>
<text x="238.2" y="133.6" transform="rotate(-90 238.2 133.6)">A</text>
<text x="281.6" y="134.6" transform="rotate(-90 281.6 134.6)">A</text>
<text x="8.7" y="141.3">COL-IN</text>
<text x="71.9" y="138.6">COL+</text>
<text x="71.9" y="148.4">COL-</text>
<text x="135" y="153.8">COL+</text>
<text x="178.4" y="153.8">COL+</text>
<text x="223.7" y="153.3">COL+</text>
<text x="268.5" y="154.2">COL+</text>
<text x="118" y="164.1">ROW1</text>
<text x="165.9" y="163.7">ROW2</text>
<text x="211.1" y="162.7">ROW3</text>
<text x="254.6" y="163.7">ROW4</text>
<text x="145" y="172.4" transform="rotate(-90 145 172.4)">K</text>
<text x="150.2" y="170.3">R1</text>
<text x="191.6" y="171.5" transform="rotate(-90 191.6 171.5)">K</text>
<text x="196.8" y="169.5">R2</text>
<text x="237.3" y="169.7" transform="rotate(-90 237.3 169.7)">K</text>
<text x="241.2" y="168.6">R3</text>
<text x="280.3" y="171.5" transform="rotate(-90 280.3 171.5)">K</text>
<text x="283.7" y="169.5">R4</text>
<text x="145" y="178.9" transform="rotate(-90 145 178.9)">A</text>
<text x="191.6" y="178" transform="rotate(-90 191.6 178)">A</text>
<text x="237.3" y="176.2" transform="rotate(-90 237.3 176.2)">A</text>
<text x="280.3" y="178" transform="rotate(-90 280.3 178)">A</text>
</g>
<g font-size="1" fill="#c80000">
<text x="143.8" y="34.9">3</text>
<text x="190.9" y="34.9">3</text>
<text x="237.4" y="34.4">3</text>
<text x="279.5" y="34.9">3</text>
<text x="129.8" y="37.8">1</text>
<text x="134.4" y="37.8">2</text>
<text x="141.5" y="37.8">1</text>
<text x="143.8" y="39.6">2</text>
<text x="178.7" y="37.8">1</text>
<text x="183.3" y="37.8">2</text>
<text x="188.5" y="37.8">1</text>
<text x="190.9" y="39.6">2</text>
<text x="224.8" y="37.3">1</text>
<text x="229.4" y="37.3">2</text>
<text x="235.1" y="37.3">1</text>
<text x="237.4" y="39.2">2</text>
<text x="267.3" y="37.8">1</text>
<text x="271.9" y="37.8">2</text>
<text x="277.2" y="37.8">1</text>
<text x="279.5" y="39.6">2</text>
<text x="143.8" y="45.2">2</text>
<text x="190.9" y="45.2">2</text>
<text x="237.4" y="44.3">2</text>
<text x="279.5" y="45.2">2</text>
<text x="143.8" y="49">1</text>
<text x="190.9" y="49">1</text>
<text x="237.4" y="48.1">1</text>
<text x="279.5" y="49">1</text>
<text x="131.2" y="77.6">1</text>
<text x="135.8" y="77.6">2</text>
<text x="141.9" y="77.6">1</text>
<text x="144.3" y="74.7">3</text>
<text x="179.6" y="77.2">1</text>
<text x="184.1" y="77.2">2</text>
<text x="189.9" y="77.2">1</text>
<text x="192.2" y="74.3">3</text>
<text x="225.3" y="77.2">1</text>
<text x="229.8" y="77.2">2</text>
<text x="235.1" y="77.2">1</text>
<text x="237.4" y="74.3">3</text>
<text x="281.3" y="75.2">3</text>
<text x="60.5" y="81">2</text>
<text x="69" y="79.6">2</text>
<text x="69" y="83.4">1</text>
<text x="144.3" y="79.4">2</text>
<text x="192.2" y="83.7">2</text>
<text x="192.2" y="79">2</text>
<text x="237.4" y="83.7">2</text>
<text x="237.4" y="79">2</text>
<text x="269.2" y="78.1">1</text>
<text x="273.7" y="78.1">2</text>
<text x="279" y="78.1">1</text>
<text x="281.3" y="79.9">2</text>
<text x="32.8" y="87.2">1</text>
<text x="60.5" y="85.7">1</text>
<text x="144.3" y="85.5">2</text>
<text x="144.3" y="89.3">1</text>
<text x="192.2" y="87.5">1</text>
<text x="237.4" y="87.5">1</text>
<text x="281.3" y="84.6">2</text>
<text x="281.3" y="88.4">1</text>
<text x="17.9" y="90.2">1</text>
<text x="22.5" y="90.2">2</text>
<text x="28.6" y="90.2">2</text>
<text x="32.8" y="91.9">3</text>
<text x="41.6" y="95.5">1</text>
<text x="46.2" y="95.5">2</text>
<text x="57.7" y="95.5">1</text>
<text x="60.5" y="92.6">2</text>
<text x="60.5" y="97.3">3</text>
<text x="190.9" y="119.9">3</text>
<text x="236.6" y="119.5">3</text>
<text x="34.1" y="124.4">2</text>
<text x="132.5" y="123.3">1</text>
<text x="137.1" y="123.3">2</text>
<text x="141.9" y="123.3">1</text>
<text x="144.3" y="125.1">2</text>
<text x="144.3" y="120.4">3</text>
<text x="179.1" y="122.9">1</text>
<text x="183.7" y="122.9">2</text>
<text x="188.5" y="122.9">1</text>
<text x="190.9" y="124.6">2</text>
<text x="224.4" y="122.4">1</text>
<text x="228.9" y="122.4">2</text>
<text x="234.2" y="122.4">1</text>
<text x="236.6" y="124.2">2</text>
<text x="268.3" y="123.3">1</text>
<text x="272.8" y="123.3">2</text>
<text x="277.7" y="123.3">1</text>
<text x="280" y="125.1">2</text>
<text x="280" y="120.4">3</text>
<text x="34.1" y="129.1">1</text>
<text x="60.1" y="130.2">3</text>
<text x="144.3" y="130.2">2</text>
<text x="190.9" y="129.3">2</text>
<text x="236.6" y="128.4">2</text>
<text x="280" y="129.3">2</text>
<text x="45.2" y="133.1">1</text>
<text x="49.8" y="133.1">2</text>
<text x="57.7" y="133.1">1</text>
<text x="60.1" y="134.9">2</text>
<text x="144.3" y="134">1</text>
<text x="190.9" y="133.1">1</text>
<text x="236.6" y="132.2">1</text>
<text x="280" y="133.1">1</text>
<text x="21" y="141.6">1</text>
<text x="25.6" y="141.6">2</text>
<text x="31.7" y="141.6">2</text>
<text x="34.1" y="138.7">1</text>
<text x="34.1" y="143.4">3</text>
<text x="60.1" y="141.4">2</text>
<text x="68.2" y="141.4">2</text>
<text x="60.1" y="146.1">1</text>
<text x="68.2" y="145.2">1</text>
<text x="143.4" y="161.5">3</text>
<text x="189.9" y="161.1">3</text>
<text x="235.7" y="160.2">3</text>
<text x="278.6" y="161.1">3</text>
<text x="129.4" y="164.5">1</text>
<text x="134" y="164.5">2</text>
<text x="141.1" y="164.5">1</text>
<text x="143.4" y="166.3">2</text>
<text x="176.9" y="164">1</text>
<text x="181.4" y="164">2</text>
<text x="187.6" y="164">1</text>
<text x="189.9" y="165.8">2</text>
<text x="223" y="163.2">1</text>
<text x="227.6" y="163.2">2</text>
<text x="233.3" y="163.2">1</text>
<text x="235.7" y="164.9">2</text>
<text x="266" y="164">1</text>
<text x="270.6" y="164">2</text>
<text x="276.3" y="164">1</text>
<text x="278.6" y="165.8">2</text>
<text x="143.4" y="173.7">2</text>
<text x="189.9" y="172.8">2</text>
<text x="235.7" y="170.9">2</text>
<text x="278.6" y="172.8">2</text>
<text x="143.4" y="177.5">1</text>
<text x="189.9" y="176.6">1</text>
<text x="235.7" y="174.8">1</text>
<text x="278.6" y="176.6">1</text>
</g>
</svg>
